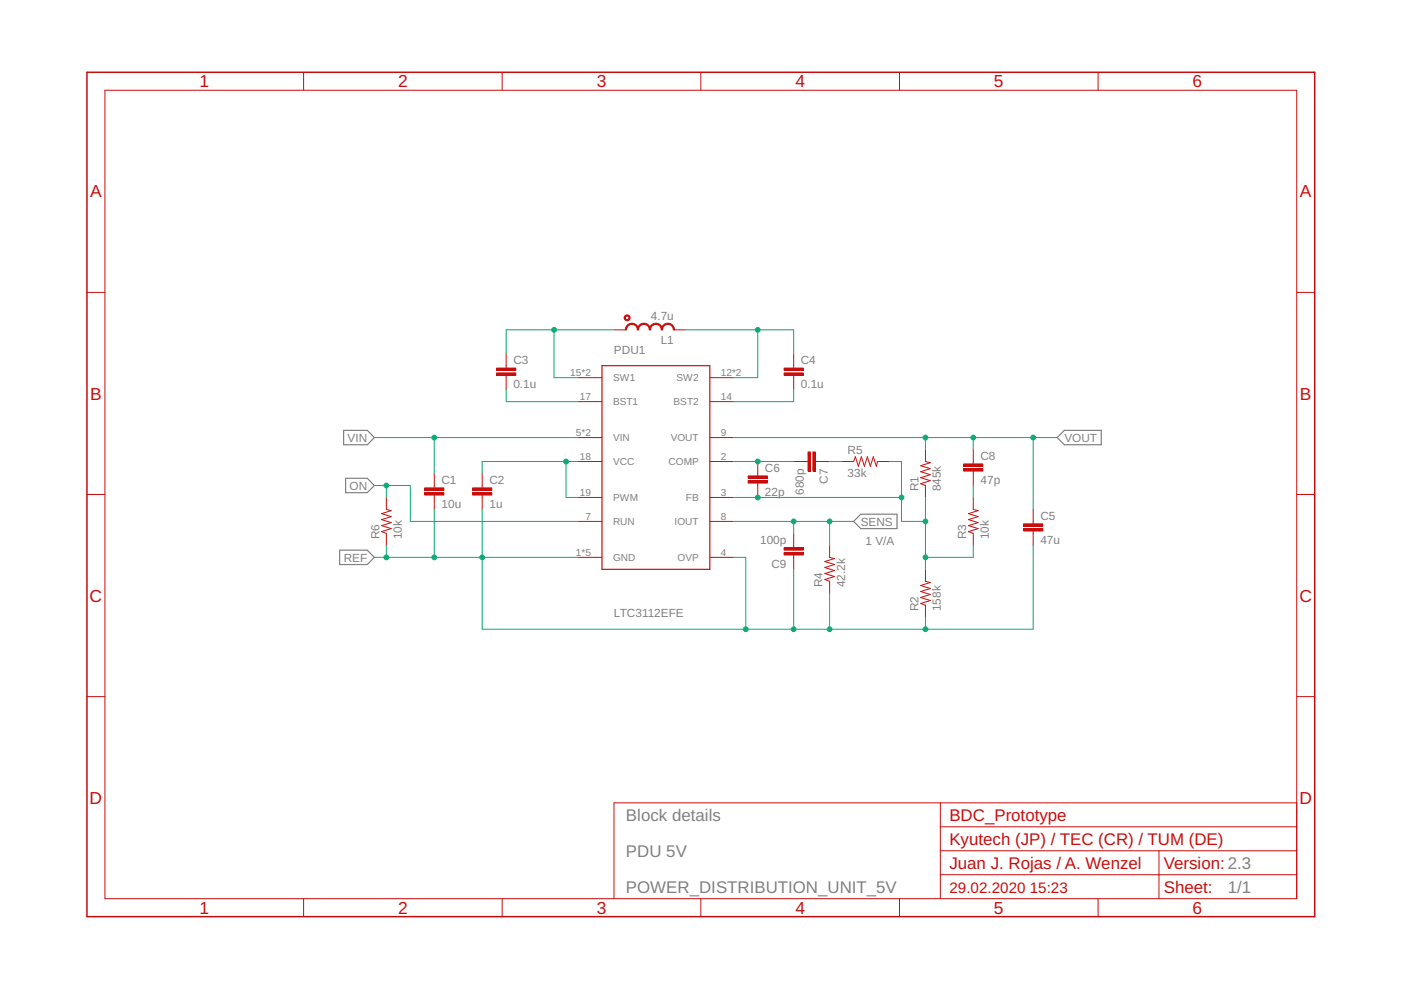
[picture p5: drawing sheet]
<svg xmlns="http://www.w3.org/2000/svg" width="297mm" height="210mm" viewBox="0 0 297 210" stroke-linecap="round" stroke-linejoin="round" font-family="sans-serif">
<path d="M72.9 91.2h5l1.5 1.6-1.5 1.5h-5zM224.1 92.8l1.6-1.6h7.8v3.1h-7.8zM72 116.6h5.9l1.5 1.6-1.5 1.5h-5.9zM73.3 101.4h4.6l1.5 1.5-1.5 1.6h-4.6zM181 110.6l1.5-1.6h7.7v3.1h-7.7z" fill="none" stroke="#808080" stroke-width=".25"/>
<g fill="none" stroke="#c90d0c" stroke-width=".21">
<path d="M22.2 19.1h252.7v171.4h-252.7zM64.4 15.3v3.8M106.5 15.3v3.8M148.6 15.3v3.8M190.7 15.3v3.8M232.8 15.3v3.8M18.4 62h3.8M274.9 62h3.8M122.6 97.9h5M122.6 92.8h5M122.6 80.1h5M122.6 85.2h5"/>
<path d="M150.5 97.9h5.1M150.5 92.8h5.1M150.5 80.1h5.1M150.5 85.2h5.1M18.4 104.8h3.8M92.1 102.9v.5M92.1 105v.5M122.6 118.2h5M122.6 105.5h5M122.6 110.6h5M150.5 118.2h5.1M150.5 105.5h5.1"/>
<path d="M150.5 110.6h5.1M274.9 104.8h3.8M18.4 147.7h3.8M274.9 147.7h3.8M199.4 170.2v20.3M199.4 175.3h75.5M274.9 170.2h-144.7v20.3M64.4 190.5v3.9M106.5 190.5v3.9M148.6 190.5v3.9M190.7 190.5v3.9M199.4 185.5h75.5"/>
<path d="M199.4 180.4h75.5M232.8 190.5v3.9M245.7 180.4v10.1"/>
</g>
<path d="M18.4 15.3h260.3v179.1h-260.3z" fill="none" stroke="#c90d0c" stroke-width=".32"/>
<path d="M127.6 77.5h22.9v43.2h-22.9z" fill="none" stroke="#c90d0c" stroke-width=".25"/>
<path d="M90 103.4h4.1v.5h-4.1z" fill="#c90d0c"/>
<path d="M90 103.4h4.1v.5h-4.1z" fill="none" stroke="#c90d0c" stroke-width=".21"/>
<path d="M90 104.5h4.1v.5h-4.1z" fill="#c90d0c"/>
<path d="M90 104.5h4.1v.5h-4.1zM92.1 100.4v2.5M92.1 105.5v2.5M102.2 102.9v.5M102.2 105v.5" fill="none" stroke="#c90d0c" stroke-width=".21"/>
<path d="M100.2 103.4h4.1v.5h-4.1z" fill="#c90d0c"/>
<path d="M100.2 103.4h4.1v.5h-4.1z" fill="none" stroke="#c90d0c" stroke-width=".21"/>
<path d="M100.2 104.5h4.1v.5h-4.1z" fill="#c90d0c"/>
<path d="M107.3 77.5v.5M107.3 79.6v.5M100.2 104.5h4.1v.5h-4.1zM102.2 100.4v2.5M102.2 105.5v2.5" fill="none" stroke="#c90d0c" stroke-width=".21"/>
<path d="M105.3 78h4v.5h-4z" fill="#c90d0c"/>
<path d="M105.3 78h4v.5h-4z" fill="none" stroke="#c90d0c" stroke-width=".21"/>
<path d="M105.3 79.1h4v.5h-4z" fill="#c90d0c"/>
<path d="M105.3 79.1h4v.5h-4zM107.3 75v2.5M168.3 77.5v.5M168.3 79.6v.5M107.3 80.1v2.5" fill="none" stroke="#c90d0c" stroke-width=".21"/>
<path d="M166.2 78h4.1v.5h-4.1z" fill="#c90d0c"/>
<path d="M166.2 78h4.1v.5h-4.1z" fill="none" stroke="#c90d0c" stroke-width=".21"/>
<path d="M166.2 79.1h4.1v.5h-4.1z" fill="#c90d0c"/>
<path d="M166.2 79.1h4.1v.5h-4.1zM168.3 75v2.5M168.3 80.1v2.5M219.1 110.6v.5M219.1 112.6v.5" fill="none" stroke="#c90d0c" stroke-width=".21"/>
<path d="M217 111.1h4.1v.5h-4.1z" fill="#c90d0c"/>
<path d="M217 111.1h4.1v.5h-4.1z" fill="none" stroke="#c90d0c" stroke-width=".21"/>
<path d="M217 112.1h4.1v.5h-4.1z" fill="#c90d0c"/>
<path d="M160.7 100.4v.5M160.7 102.4v.5M217 112.1h4.1v.5h-4.1zM219.1 108v2.6M219.1 113.1v2.5" fill="none" stroke="#c90d0c" stroke-width=".21"/>
<path d="M158.6 100.9h4.1v.5h-4.1z" fill="#c90d0c"/>
<path d="M158.6 100.9h4.1v.5h-4.1z" fill="none" stroke="#c90d0c" stroke-width=".21"/>
<path d="M158.6 101.9h4.1v.5h-4.1z" fill="#c90d0c"/>
<path d="M160.7 97.9v2.5M170.8 97.9h.5M172.8 97.9h.6M158.6 101.9h4.1v.5h-4.1zM160.7 102.9v2.6" fill="none" stroke="#c90d0c" stroke-width=".21"/>
<path d="M172.3 95.8h.5v4.1h-.5z" fill="#c90d0c"/>
<path d="M172.3 95.8h.5v4.1h-.5z" fill="none" stroke="#c90d0c" stroke-width=".21"/>
<path d="M171.3 95.8h.5v4.1h-.5z" fill="#c90d0c"/>
<path d="M168.3 97.9h2.5M171.3 95.8h.5v4.1h-.5zM173.4 97.9h2.5M178.4 97.9h2.6l.4-1.1 .6 2.1 .6-2.1 .7 2.1 .6-2.1 .6 2.1 .7-2.1 .6 2.1 .3-1h2.5M196.2 95.3v2.6l1 .2-2 .6 2 .7-2 .6 2 .6-2 .7 2 .6-2 .7 1 .3v2.6M206.4 97.9v.5M206.4 99.9v.5M196.2 120.7v2.6l1 .2-2 .6 2 .7-2 .6 2 .6-2 .7 2 .6-2 .7 1 .3v2.6" fill="none" stroke="#c90d0c" stroke-width=".21"/>
<path d="M204.3 98.4h4.1v.5h-4.1z" fill="#c90d0c"/>
<path d="M204.3 98.4h4.1v.5h-4.1z" fill="none" stroke="#c90d0c" stroke-width=".21"/>
<path d="M204.3 99.4h4.1v.5h-4.1z" fill="#c90d0c"/>
<path d="M204.3 99.4h4.1v.5h-4.1zM206.4 95.3v2.6M168.3 115.6v.5M168.3 117.7v.5M206.4 100.4v2.5M206.4 105.5v2.5l1 .3-2.1 .6 2.1 .6-2.1 .7 2.1 .6-2.1 .6 2.1 .7-2.1 .6 1.1 .4v2.5" fill="none" stroke="#c90d0c" stroke-width=".21"/>
<path d="M166.2 117.2h4.1v.5h-4.1z" fill="#c90d0c"/>
<path d="M166.2 117.2h4.1v.5h-4.1z" fill="none" stroke="#c90d0c" stroke-width=".21"/>
<path d="M166.2 116.1h4.1v.5h-4.1z" fill="#c90d0c"/>
<path d="M166.2 116.1h4.1v.5h-4.1zM168.3 113.1v2.5M168.3 118.2v2.5M175.9 115.6v2.6l1 .2-2 .7 2 .6-2 .6 2 .7-2 .6 2 .6-2 .7 1 .4v2.5" fill="none" stroke="#c90d0c" stroke-width=".21"/>
<path d="M133 68.9l.5-.3 .5-.1v.3l-.5 .1-.4 .3-.3 .7h-.2l.1-.4z" fill-rule="evenodd" fill="#c90d0c"/>
<path d="M133 68.9l.5-.3 .5-.1v.3l-.5 .1-.4 .3-.3 .7h-.2l.1-.4z" fill="none" stroke="#c90d0c" stroke-width=".21"/>
<path d="M134 68.5a1.37 1.37 0 0 1 1.4 1.4h-.3l-.2-.7-.4-.3-.5-.1z" fill-rule="evenodd" fill="#c90d0c"/>
<path d="M134 68.5a1.37 1.37 0 0 1 1.4 1.4h-.3l-.2-.7-.4-.3-.5-.1z" fill="none" stroke="#c90d0c" stroke-width=".21"/>
<path d="M135.5 68.9l.6-.3 .4-.1v.3l-.5 .1-.4 .3-.2 .7h-.3l.1-.4z" fill-rule="evenodd" fill="#c90d0c"/>
<path d="M135.5 68.9l.6-.3 .4-.1v.3l-.5 .1-.4 .3-.2 .7h-.3l.1-.4z" fill="none" stroke="#c90d0c" stroke-width=".21"/>
<path d="M136.5 68.5a1.37 1.37 0 0 1 1.4 1.4h-.2l-.3-.7-.4-.3-.5-.1z" fill-rule="evenodd" fill="#c90d0c"/>
<path d="M136.5 68.5a1.37 1.37 0 0 1 1.4 1.4h-.2l-.3-.7-.4-.3-.5-.1z" fill="none" stroke="#c90d0c" stroke-width=".21"/>
<path d="M138.1 68.9l.5-.3 .5-.1v.3l-.5 .1-.4 .3-.3 .7h-.2v-.4z" fill-rule="evenodd" fill="#c90d0c"/>
<path d="M138.1 68.9l.5-.3 .5-.1v.3l-.5 .1-.4 .3-.3 .7h-.2v-.4z" fill="none" stroke="#c90d0c" stroke-width=".21"/>
<path d="M139.1 68.5a1.37 1.37 0 0 1 1.4 1.4h-.3l-.2-.7-.4-.3-.5-.1z" fill-rule="evenodd" fill="#c90d0c"/>
<path d="M139.1 68.5a1.37 1.37 0 0 1 1.4 1.4h-.3l-.2-.7-.4-.3-.5-.1z" fill="none" stroke="#c90d0c" stroke-width=".21"/>
<path d="M140.6 68.9l.5-.3 .5-.1v.3l-.5 .1-.4 .3-.2 .7h-.3l.1-.4z" fill-rule="evenodd" fill="#c90d0c"/>
<path d="M140.6 68.9l.5-.3 .5-.1v.3l-.5 .1-.4 .3-.2 .7h-.3l.1-.4z" fill="none" stroke="#c90d0c" stroke-width=".21"/>
<path d="M141.6 68.5a1.37 1.37 0 0 1 1.4 1.4h-.3l-.2-.7-.4-.3-.5-.1z" fill-rule="evenodd" fill="#c90d0c"/>
<path d="M130.2 69.9h2.5M141.6 68.5a1.37 1.37 0 0 1 1.4 1.4h-.3l-.2-.7-.4-.3-.5-.1zM142.9 69.9h2.5" fill="none" stroke="#c90d0c" stroke-width=".21"/>
<path d="M132.5 66.9a.64 .64 0 0 1 1 .2 .64 .64 0 0 1-.4 .9 .64 .64 0 0 1-.8-.6h.3a.39 .39 0 0 1 .5-.4 .39 .39 0 0 1 .1 .7 .39 .39 0 0 1-.6-.2v-.1h-.3z" fill-rule="evenodd" fill="#c90d0c"/>
<path d="M132.5 66.9a.64 .64 0 0 1 1 .2 .64 .64 0 0 1-.4 .9 .64 .64 0 0 1-.8-.6h.3a.39 .39 0 0 1 .5-.4 .39 .39 0 0 1 .1 .7 .39 .39 0 0 1-.6-.2v-.1h-.3zM81.9 105.5v2.5l1 .3-2 .6 2 .6-2 .7 2 .6-2 .6 2 .7-2 .6 1 .4v2.5" fill="none" stroke="#c90d0c" stroke-width=".21"/>
<path d="M79.4 92.8h43.2M92.1 92.8v7.6" fill="none" stroke="#0dab76" stroke-width=".21"/>
<circle cx="92.1" cy="92.8" r=".51" fill="#0dab76"/>
<g fill="none" stroke="#0dab76" stroke-width=".21">
<path d="M102.2 108v10.2h20.4"/>
<circle cx="92.1" cy="92.8" r=".51"/>
</g>
<circle cx="102.2" cy="118.2" r=".51" fill="#0dab76"/>
<g fill="none" stroke="#0dab76" stroke-width=".21">
<path d="M219.1 115.6v17.8h-116.9v-15.2h-22.8M196.2 130.9v2.5"/>
<circle cx="102.2" cy="118.2" r=".51"/>
</g>
<circle cx="196.2" cy="133.4" r=".51" fill="#0dab76"/>
<g fill="none" stroke="#0dab76" stroke-width=".21">
<path d="M168.3 120.7v12.7"/>
<circle cx="196.2" cy="133.4" r=".51"/>
</g>
<circle cx="168.3" cy="133.4" r=".51" fill="#0dab76"/>
<g fill="none" stroke="#0dab76" stroke-width=".21">
<path d="M155.6 118.2h2.5v15.2"/>
<circle cx="168.3" cy="133.4" r=".51"/>
</g>
<circle cx="158.1" cy="133.4" r=".51" fill="#0dab76"/>
<g fill="none" stroke="#0dab76" stroke-width=".21">
<path d="M175.9 125.8v7.6"/>
<circle cx="158.1" cy="133.4" r=".51"/>
</g>
<circle cx="175.9" cy="133.4" r=".51" fill="#0dab76"/>
<g fill="none" stroke="#0dab76" stroke-width=".21">
<path d="M92.1 108v10.2"/>
<circle cx="175.9" cy="133.4" r=".51"/>
</g>
<circle cx="92.1" cy="118.2" r=".51" fill="#0dab76"/>
<g fill="none" stroke="#0dab76" stroke-width=".21">
<path d="M81.9 115.6v2.6"/>
<circle cx="92.1" cy="118.2" r=".51"/>
</g>
<circle cx="81.9" cy="118.2" r=".51" fill="#0dab76"/>
<g fill="none" stroke="#0dab76" stroke-width=".21">
<path d="M120 97.9v7.6h2.6M122.6 97.9h-20.4v2.5"/>
<circle cx="81.9" cy="118.2" r=".51"/>
</g>
<circle cx="120" cy="97.9" r=".51" fill="#0dab76"/>
<g fill="none" stroke="#0dab76" stroke-width=".21">
<path d="M107.3 82.6v2.6h15.3M155.6 92.8h63.5v15.2M168.3 82.6v2.6h-12.7"/>
<circle cx="120" cy="97.9" r=".51"/>
</g>
<circle cx="219.1" cy="92.8" r=".51" fill="#0dab76"/>
<g fill="none" stroke="#0dab76" stroke-width=".21">
<path d="M196.2 92.8v2.5"/>
<circle cx="219.1" cy="92.8" r=".51"/>
</g>
<circle cx="196.2" cy="92.8" r=".51" fill="#0dab76"/>
<g fill="none" stroke="#0dab76" stroke-width=".21">
<path d="M206.4 92.8v2.5"/>
<circle cx="196.2" cy="92.8" r=".51"/>
</g>
<circle cx="206.4" cy="92.8" r=".51" fill="#0dab76"/>
<g fill="none" stroke="#0dab76" stroke-width=".21">
<path d="M155.6 97.9h12.7M219.1 92.8h5"/>
<circle cx="206.4" cy="92.8" r=".51"/>
</g>
<circle cx="160.7" cy="97.9" r=".51" fill="#0dab76"/>
<g fill="none" stroke="#0dab76" stroke-width=".21">
<path d="M175.9 97.9h2.5M188.6 97.9h2.5v12.7M155.6 105.5h5.1M196.2 105.5v15.2M206.4 102.9v2.6M206.4 115.6v2.6h-10.2"/>
<circle cx="160.7" cy="97.9" r=".51"/>
</g>
<circle cx="196.2" cy="118.2" r=".51" fill="#0dab76"/>
<g fill="none" stroke="#0dab76" stroke-width=".21">
<path d="M191.1 110.6h5.1"/>
<circle cx="196.2" cy="118.2" r=".51"/>
</g>
<circle cx="196.2" cy="110.6" r=".51" fill="#0dab76"/>
<g fill="none" stroke="#0dab76" stroke-width=".21">
<path d="M160.7 105.5h30.4"/>
<circle cx="196.2" cy="110.6" r=".51"/>
</g>
<circle cx="160.7" cy="105.5" r=".51" fill="#0dab76"/>
<circle cx="160.7" cy="105.5" r=".51" fill="none" stroke="#0dab76" stroke-width=".21"/>
<circle cx="191.1" cy="105.5" r=".51" fill="#0dab76"/>
<g fill="none" stroke="#0dab76" stroke-width=".21">
<path d="M155.6 110.6h20.3M168.3 110.6v2.5"/>
<circle cx="191.1" cy="105.5" r=".51"/>
</g>
<circle cx="168.3" cy="110.6" r=".51" fill="#0dab76"/>
<g fill="none" stroke="#0dab76" stroke-width=".21">
<path d="M181 110.6h-5.1v5"/>
<circle cx="168.3" cy="110.6" r=".51"/>
</g>
<circle cx="175.9" cy="110.6" r=".51" fill="#0dab76"/>
<g fill="none" stroke="#0dab76" stroke-width=".21">
<path d="M117.5 69.9v10.2h5.1M130.2 69.9h-22.9v5.1"/>
<circle cx="175.9" cy="110.6" r=".51"/>
</g>
<circle cx="117.5" cy="69.9" r=".51" fill="#0dab76"/>
<g fill="none" stroke="#0dab76" stroke-width=".21">
<path d="M145.4 69.9h22.9v5.1M160.7 69.9v10.2h-5.1"/>
<circle cx="117.5" cy="69.9" r=".51"/>
</g>
<circle cx="160.7" cy="69.9" r=".51" fill="#0dab76"/>
<g fill="none" stroke="#0dab76" stroke-width=".21">
<path d="M79.4 102.9h7.6v7.7h35.6M81.9 102.9v2.6"/>
<circle cx="160.7" cy="69.9" r=".51"/>
</g>
<circle cx="81.9" cy="102.9" r=".51" fill="#0dab76"/>
<circle cx="81.9" cy="102.9" r=".51" fill="none" stroke="#0dab76" stroke-width=".21"/>
<g font-size="3.7" fill="#c90d0c">
<text x="42.3" y="18.5">1</text>
<text x="84.4" y="18.5">2</text>
<text x="126.5" y="18.5">3</text>
<text x="168.6" y="18.5">4</text>
<text x="210.7" y="18.5">5</text>
<text x="252.9" y="18.5">6</text>
<text x="19.1" y="41.9">A</text>
<text x="275.6" y="41.9">A</text>
<text x="19.1" y="84.7">B</text>
<text x="275.6" y="84.7">B</text>
<text x="19" y="127.6">C</text>
<text x="275.5" y="127.6">C</text>
<text x="19" y="170.4">D</text>
<text x="275.5" y="170.4">D</text>
<text x="42.3" y="193.7">1</text>
<text x="84.4" y="193.7">2</text>
<text x="126.5" y="193.7">3</text>
<text x="168.6" y="193.7">4</text>
<text x="210.7" y="193.7">5</text>
<text x="252.9" y="193.7">6</text>
</g>
<g font-size="3.6" fill="#808080">
<text x="132.7" y="174">Block details</text>
<text x="132.7" y="181.7">PDU 5V</text>
<text x="132.7" y="189.3">POWER_DISTRIBUTION_UNIT_5V</text>
<text x="260.3" y="189.3">1/1</text>
</g>
<g font-size="3.6" fill="#c90d0c">
<text x="201.3" y="179.1">Kyutech (JP) / TEC (CR) / TUM (DE)</text>
<text x="201.3" y="174">BDC_Prototype</text>
<text x="201.3" y="184.2">Juan J. Rojas / A. Wenzel</text>
<text x="246.7" y="184.3">Version: 2.3</text>
<text x="246.7" y="189.4">Sheet:</text>
</g>
<text font-size="3.2" fill="#c90d0c" x="201.3" y="189.3">29.02.2020 15:23</text>
<g font-size="2.5" fill="#808080">
<text x="138" y="67.9">4.7u</text>
<text x="108.8" y="77.2">C3</text>
<text x="130.2" y="75">PDU1</text>
<text x="140.1" y="73">L1</text>
<text x="169.8" y="77.2">C4</text>
<text x="108.8" y="82.2">0.1u</text>
<text x="169.8" y="82.2">0.1u</text>
<text x="73.7" y="93.7">VIN</text>
<text x="225.7" y="93.7">VOUT</text>
<text x="162.2" y="100">C6</text>
<text x="179.7" y="101.2">33k</text>
<text x="179.7" y="96.4">R5</text>
<text x="207.9" y="97.5">C8</text>
<text x="74.1" y="103.8">ON</text>
<text x="93.6" y="102.6">C1</text>
<text x="93.6" y="107.6">10u</text>
<text x="103.8" y="102.6">C2</text>
<text x="103.8" y="107.6">1u</text>
<text x="162.2" y="105.1">22p</text>
<text x="170.4" y="105" transform="rotate(-90 170.4 105)">680p</text>
<text x="175.5" y="102.6" transform="rotate(-90 175.5 102.6)">C7</text>
<text x="194.7" y="104.2" transform="rotate(-90 194.7 104.2)">R1</text>
<text x="199.5" y="104.2" transform="rotate(-90 199.5 104.2)">845k</text>
<text x="207.9" y="102.6">47p</text>
<text x="182.5" y="111.4">SENS</text>
<text x="220.6" y="110.2">C5</text>
<text x="72.9" y="119.1">REF</text>
<text x="80.4" y="114.4" transform="rotate(-90 80.4 114.4)">R6</text>
<text x="85.2" y="114.4" transform="rotate(-90 85.2 114.4)">10k</text>
<text x="161.2" y="115.3">100p</text>
<text x="183.5" y="115.6">1 V/A</text>
<text x="204.9" y="114.4" transform="rotate(-90 204.9 114.4)">R3</text>
<text x="209.7" y="114.4" transform="rotate(-90 209.7 114.4)">10k</text>
<text x="220.6" y="115.3">47u</text>
<text x="163.5" y="120.3">C9</text>
<text x="174.4" y="124.5" transform="rotate(-90 174.4 124.5)">R4</text>
<text x="179.2" y="124.5" transform="rotate(-90 179.2 124.5)">42.2k</text>
<text x="130.2" y="130.9">LTC3112EFE</text>
<text x="194.7" y="129.6" transform="rotate(-90 194.7 129.6)">R2</text>
<text x="199.5" y="129.6" transform="rotate(-90 199.5 129.6)">158k</text>
</g>
<g font-size="2.1" fill="#808080">
<text x="120.9" y="79.7">15*2</text>
<text x="130" y="80.8">SW1</text>
<text x="143.4" y="80.8">SW2</text>
<text x="152.8" y="79.7">12*2</text>
<text x="122.9" y="84.8">17</text>
<text x="130" y="85.9">BST1</text>
<text x="142.8" y="85.9">BST2</text>
<text x="152.8" y="84.8">14</text>
<text x="122.1" y="92.4">5*2</text>
<text x="130" y="93.5">VIN</text>
<text x="142.2" y="93.5">VOUT</text>
<text x="152.8" y="92.4">9</text>
<text x="122.9" y="97.5">18</text>
<text x="130" y="98.6">VCC</text>
<text x="141.8" y="98.6">COMP</text>
<text x="152.8" y="97.5">2</text>
<text x="122.9" y="105.1">19</text>
<text x="130" y="106.2">PWM</text>
<text x="145.4" y="106.2">FB</text>
<text x="152.8" y="105.1">3</text>
<text x="124.1" y="110.2">7</text>
<text x="130" y="111.3">RUN</text>
<text x="143" y="111.3">IOUT</text>
<text x="152.8" y="110.2">8</text>
<text x="122.1" y="117.8">1*5</text>
<text x="130" y="118.9">GND</text>
<text x="143.6" y="118.9">OVP</text>
<text x="152.8" y="117.8">4</text>
</g>
</svg>
